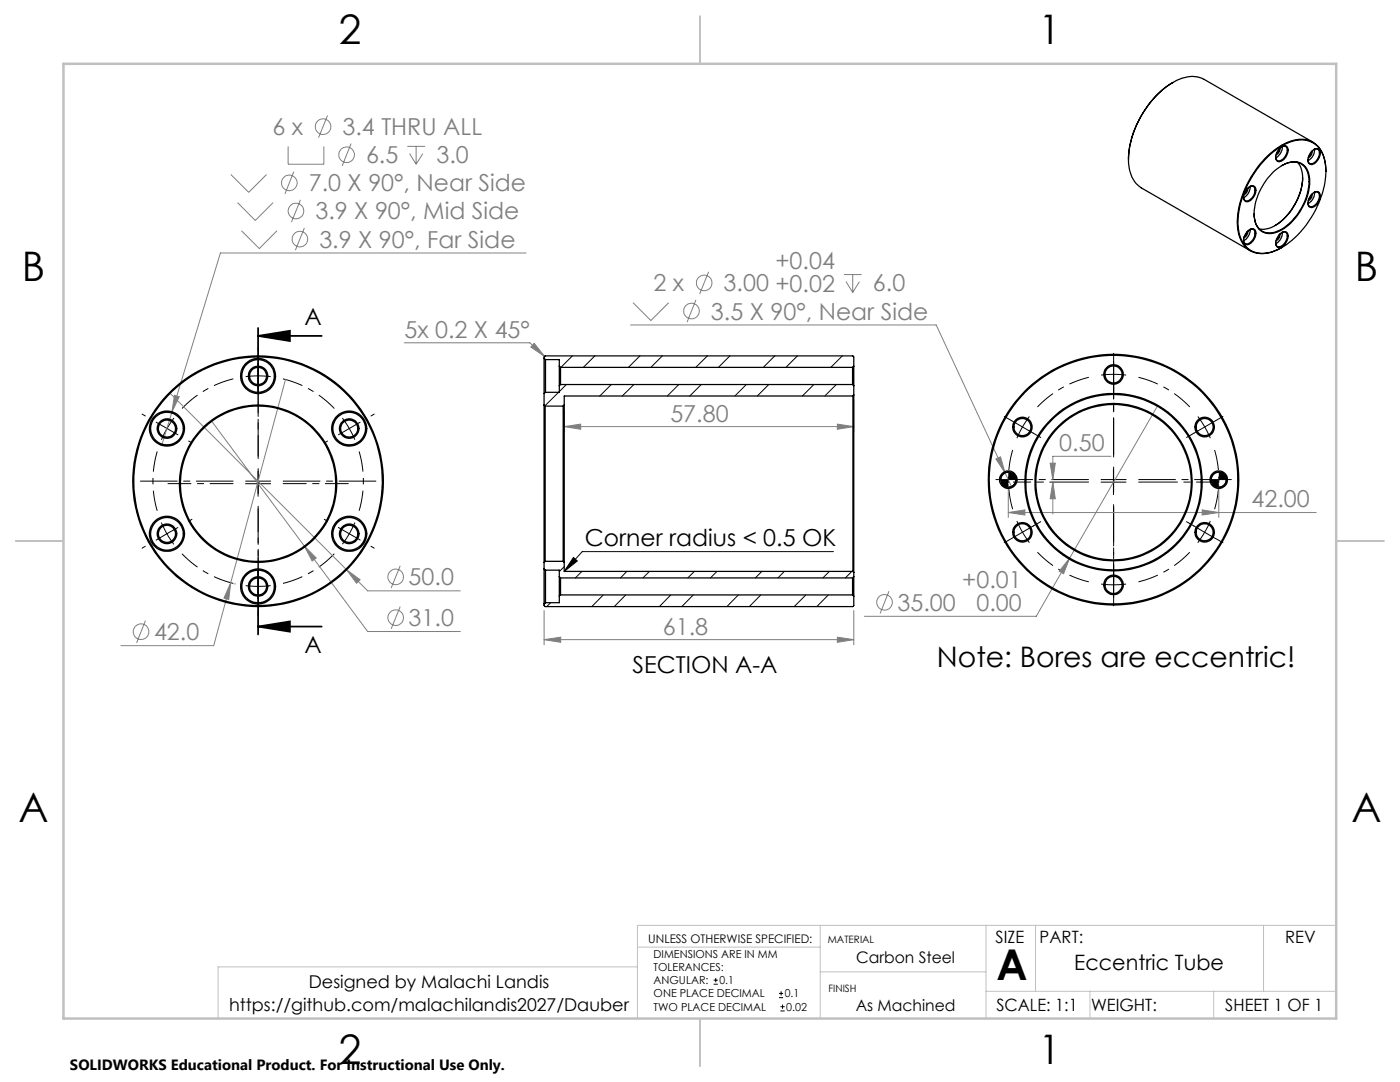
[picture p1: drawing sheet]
<svg xmlns="http://www.w3.org/2000/svg" width="279mm" height="216mm" viewBox="0 0 279 216" stroke-linecap="round" stroke-linejoin="round" font-family="sans-serif">
<g fill="none" stroke="#808080" stroke-width=".2">
<path d="M46.1 34.8l3.5 3.6 3.6-3.6M57.5 29.2v3.6h7.1v-3.6M58.6 34.3l-1.7 4.4M60 39.9l-1.8 4.4M65.4 23l-1.8 4.5M70.1 28.6l-1.8 4.5M81.3 29.2h3.5M81.7 30.7l1.3 2.1M83 29.2v3.6M84.4 30.7l-1.4 2.1M47.4 40.4l3.5 3.6 3.6-3.6M48.2 46l3.6 3.6 3.5-3.6"/>
<path d="M60.7 45.5l-1.8 4.4M105 50.5h-61l-11.7 38.4M138.9 59.8l-1.8 4.5M141.4 54.2l-1.8 4.5M168.4 54.8h3.5M168.8 56.2l1.4 2.1M170.2 54.8v3.5M171.5 56.2l-1.3 2.1M33.8 78.4l35.4 35.3M34.8 78.9l1 .3-1.5 3zM57 75.7l-11 40.6M80.7 68.4h25l3 2.7"/>
<path d="M106.6 68.5l2.1 2.6-2.8-1.8zM125.8 64.8h61l13.8 29.6M126.3 60.4l3.6 3.6 3.6-3.6M170.4 79.8v6.3M42.3 84.1l31.1 41.9h18.5M112.6 85.1l3.3-.5v1.1zM112.6 81.8v4.3M112.6 85.1h57.8M167.1 84.6l3.3 .5-3.3 .6zM198.8 91.6l.9-.4 .9 3.2zM200.6 94.4l1.3 2.7M201.2 96.7v6.6"/>
<path d="M209.6 92.4h1l-.5 3.3zM210.1 96.2l.5 3.3h-1zM210.1 96.2v6.4M221.7 91.1h-11.6v4.6M231 81.1l-17.5 30.3M243.2 96.7v6.6M46 116.3l-.4 3.3-.9-.3zM46 116.3l-3.3 12.5h-18.6M46.8 116.5h.2M60.7 109l2.4 2.3-.8 .6zM69.2 113.7l2.7 2-.7 .7zM69.2 113.7l4.2 4.2h18.5"/>
<path d="M79.9 112.9l-1.8 4.4M177.4 118l-1.8 4.4M201.2 102.3l3.3-.6v1.1zM201.2 102.3h61.5M213.5 111.4l-1.2 3.1-.9-.5zM213.5 111.4l-6.7 11.6h-34.3M239.9 101.7l3.3 .6-3.3 .5zM29 123.8l-1.7 4.5M79.9 121l-1.8 4.5M108.6 127.6l3.3-.5v1.1zM108.6 121.8v6.9M108.6 127.6h61.8"/>
<path d="M167.1 127.1l3.3 .5-3.3 .6zM170.4 121.8v6.9"/>
<circle cx="57.7" cy="36.5" r="1.56"/>
<circle cx="64.5" cy="25.3" r="1.56"/>
<circle cx="69.2" cy="30.9" r="1.56"/>
<circle cx="59.1" cy="42.1" r="1.56"/>
<circle cx="59.9" cy="47.7" r="1.56"/>
<circle cx="140.5" cy="56.5" r="1.56"/>
<circle cx="138" cy="62.1" r="1.56"/>
<circle cx="79" cy="115.1" r="1.56"/>
<circle cx="28.1" cy="126.1" r="1.56"/>
<circle cx="79" cy="123.3" r="1.55"/>
<circle cx="176.5" cy="120.2" r="1.55"/>
</g>
<g fill="none" stroke="#000" stroke-width=".2">
<path d="M49 96.5h5M51.5 94v5M201.2 94.2a1.44 1.44 0 0 0-1.5 1.5M202.7 95.7a1.56 1.56 0 0 1-1.5 1.5M219.7 96.2h5M222.2 93.7v5M243.2 94.2a1.44 1.44 0 0 0-1.5 1.5M244.7 95.7a1.49 1.49 0 0 1-1.5 1.5M32.2 104.3l1.1 2.2M33.3 106.5l1.4 2.1M33.3 106.5l-2.1 1.3M35.5 105.3l-2.2 1.2"/>
<path d="M114.4 111.2l.8 .7-2.6 2.1zM166.3 110.1h-50.1l-3.6 3.9M238.3 105l2.1 1.2M240.4 106.2l-1.4 2.1M240.4 106.2l2.2 1.3M241.5 104l-1.1 2.2M142.4 196.4h.9M142.4 195.6h.9M142.8 195.2v.8M155.5 199.1h.8M155.5 198.2h.8M155.9 197.8v.8"/>
<path d="M155.8 201.7h.8M155.8 200.9h.8M156.2 200.4v.9"/>
</g>
<g fill="none" stroke="#000" stroke-width=".2" stroke-dasharray="15.2 1.3 1.3 1.3" stroke-linecap="butt">
<path d="M51.5 75l-2.5 .2M51.5 75l2.5 .2M222.2 74.7l-2.4 .1M222.2 74.7l2.5 .1M33.3 85.5l-1.1 2.2M33.3 85.5l1.4-2.1M69.7 85.5l-1.4-2.1M69.7 85.5l1.1 2.2M204.1 85.2l-1.2 2.2M204.1 85.2l1.3-2.1M240.4 85.2l-1.3-2.1M240.4 85.2l1.2 2.2"/>
<path d="M51.5 117l2.5-.1M51.5 117l-2.5-.1M69.7 106.5l1.1-2.2M69.7 106.5l-1.4 2.1M204.1 106.2l1.3 2.1M204.1 106.2l-1.2-2.2M222.2 116.7l2.5-.2M222.2 116.7l-2.4-.2"/>
</g>
<path d="M46.6 75.6a21 21 0 0 0-10.3 5.9M217.3 75.3a21 21 0 0 0-10.3 5.9M31.4 90.1a21 21 0 0 0 0 11.8M66.7 81.5a21 21 0 0 0-10.2-5.9M202.1 89.8a21 21 0 0 0 0 11.8M237.4 81.2a21 21 0 0 0-10.2-5.9M36.3 110.5a21 21 0 0 0 10.3 5.9M56.5 116.4a21 21 0 0 0 10.2-5.9M71.7 101.9a21 21 0 0 0 0-11.8M207 110.2a21 21 0 0 0 10.3 5.9M227.2 116.1a21 21 0 0 0 10.2-5.9M242.4 101.6a21 21 0 0 0 0-11.8" fill="none" stroke="#000" stroke-width=".2" stroke-dasharray="15.2 1.3 1.3 1.3" stroke-dashoffset="11.1" stroke-linecap="butt"/>
<path d="M51.5 67h12.7M51.5 65.4v12.7M51.5 67l6.4-1v2.1zM51.5 113.9v12.7M51.5 125h12.7M51.5 125l6.4-1v2z" fill="none" stroke="#000" stroke-width=".35"/>
<path d="M46.5 96.5h-13M51.5 91.5v-13M56.5 96.5h13M51.5 101.5v13" fill="none" stroke="#000" stroke-width=".2" stroke-dasharray="15.2 1.3 1.3 1.3" stroke-dashoffset="10.6"/>
<g fill="none" stroke="#000" stroke-width=".2" stroke-dasharray="15.2 1.3 1.3 1.3">
<path d="M51.5 75v-2.5M51.5 75v2.5M51.5 70v-.7M222.2 74.7v-2.5M222.2 74.7v2.5M222.2 72.2v-1.7M222.2 77.2v1.7M29 83l-.6-.4M33.3 85.5l-2.1-1.2M33.3 85.5l2.2 1.3M37.7 88l.6 .4M51.5 96v-2.5"/>
<path d="M51.5 96h-2.5M51.5 96v2.5M51.5 96h2.5M51.5 80v.8M65.4 88l-.7 .4M69.7 85.5l2.2-1.2M69.7 85.5l-2.2 1.3M74 83l.7-.4M201.9 83.9l-1.5-.8M204.1 85.2l-2.2-1.3M204.1 85.2l2.1 1.2M206.2 86.4l1.5 .9"/>
<path d="M222.2 95.7v-2.5M222.2 95.7h-2.5M222.2 95.7v2.5M222.2 95.7h2.5M238.3 86.4l-1.5 .9M240.4 85.2l2.2-1.3M240.4 85.2l-2.1 1.2M242.6 83.9l1.5-.8M29 109l-.6 .4M37.7 104l.6-.4M51.5 117v2.5M51.5 117v-2.5"/>
<path d="M51.5 112v-.7M65.4 104l-.7-.4M69.7 106.5l2.2 1.3M69.7 106.5l-2.2-1.2M74 109l.7 .4M201.9 107.4l-1.5 .9M204.1 106.2l-2.2 1.2M204.1 106.2l2.1-1.3M206.2 104.9l1.5-.8M222.2 116.7v2.5M222.2 116.7v-2.5M222.2 119.2v1.7"/>
<path d="M222.2 114.2v-1.7M238.3 104.9l-1.5-.8M242.6 107.4l1.5 .9M51.5 122v.8"/>
</g>
<path d="M46.5 96h-18.5M51.5 91v-18.5M56.5 96h18.5M217.2 95.7h-18.5M222.2 90.7v-18.5M227.2 95.7h18.5M51.5 101v18.5M222.2 100.7v18.5" fill="none" stroke="#000" stroke-width=".2" stroke-dasharray="15.2 1.3 1.3 1.3" stroke-dashoffset="7.9"/>
<path d="M217.2 96.2h-15M222.2 91.2v-15M227.2 96.2h15M222.2 101.2v15" fill="none" stroke="#000" stroke-width=".2" stroke-dasharray="15.2 1.3 1.3 1.3" stroke-dashoffset="7.5"/>
<path d="M127.2 189h36.5M127.2 192.9h-83.7v10.3M163.7 184.6v18.6M163.7 193.9h33.1M196.8 184.6v18.6M196.8 197.8h69.9M206.7 184.6v13.2M217.5 197.8v5.4M242.2 197.8v5.4M252.2 184.6v13.2M266.7 184.6h-139.5v18.6" fill="none" stroke="#c0c0c0" stroke-width=".2"/>
<path d="M139.7 3.2v9.5M3.1 107.9h9.6M266.7 107.9h9.5M139.7 203.2v9.6" fill="none" stroke="#c0c0c0" stroke-width=".25"/>
<path d="M12.7 12.7h254v190.5h-254z" fill="none" stroke="#c0c0c0" stroke-width=".5"/>
<g fill="#000">
<path d="M51.5 67l6.4-1v2.1zM51.5 125l6.4-1v2z"/>
<path d="M241.7 95.7a1.56 1.56 0 0 0 1.5 1.5v-1.5zM243.2 94.2v1.5h1.5a1.44 1.44 0 0 0-1.5-1.5zM199.7 95.7a1.49 1.49 0 0 0 1.5 1.5v-1.5zM201.2 94.2v1.5h1.5a1.5 1.5 0 0 0-1.5-1.5zM114.4 111.2l.8 .7-2.6 2.1z"/>
</g>
<path d="M34.8 78.9l-.5 3.3 1.5-3zM60.7 109l1.6 2.9 .8-.6zM69.2 113.7l2 2.7 .7-.7zM46 116.3l-1.3 3 .9 .3zM210.1 96.2l.5 3.3h-1zM209.6 92.4h1l-.5 3.3zM198.8 91.6l1.8 2.8-.9-3.2zM213.5 111.4l-2.1 2.6 .9 .5zM201.2 102.3l3.3-.6v1.1zM239.9 101.7l3.3 .6-3.3 .5zM112.6 85.1l3.3-.5v1.1zM167.1 84.6l3.3 .5-3.3 .6zM108.6 127.6l3.3-.5v1.1zM167.1 127.1l3.3 .5-3.3 .6zM106.6 68.5l2.1 2.6-2.8-1.8z" fill="#808080"/>
<g fill="none" stroke="#000" stroke-width=".25">
<path d="M234.1 16.5a19.3 19.3 0 0 0-8.9 15.3M248.8 37.7l-.2 .7-.3 .3M249 37.6a.85 .85 0 0 1 .9-.5 .85 .85 0 0 1 .7 .6 2.33 2.33 0 0 1-1.9 2.6 1.26 1.26 0 0 1-.2-2zM249 37.5v.1a1.51 1.51 0 0 1-.8 1.3M249.3 37.3a.78 .78 0 0 1 1 .1 .78 .78 0 0 1 .1 .9 1.98 1.98 0 0 1-1.7 1.8l-.3-.2-.2-.6M249.5 37.2v.2a2.47 2.47 0 0 1-1.3 2.1M252.3 32a11.2 11.2 0 0 1 7.4-4.1 4.7 4.7 0 0 1 4.7 4.4 17.3 17.3 0 0 1-3.7 12.6 13.1 13.1 0 0 1-8.1 5.6 4.8 4.8 0 0 1-5.4-4.6 16.9 16.9 0 0 1 3.2-11.5zM254.1 34.4l.3-.4a5.1 5.1 0 0 1 5-1.5 3.8 3.8 0 0 1 2 3.9 11.8 11.8 0 0 1-6.6 10 3.1 3.1 0 0 1-4.4-2.8 11.7 11.7 0 0 1 3.7-9.2zM255.3 29.7l-.1 .4-.5 .6M255.4 29.6a.89 .89 0 0 1 .8-.6 .89 .89 0 0 1 .8 .6 2.3 2.3 0 0 1-1.9 2.6 1.26 1.26 0 0 1-.2-1.9zM255.4 29.5a1.48 1.48 0 0 1-.7 1.4M255.8 33.1a3.4 3.4 0 0 1 4.7 .4 7.7 7.7 0 0 1-.4 7.2 10.2 10.2 0 0 1-6 5.7 2.96 2.96 0 0 1-3.7-2.9l-.1-.9"/>
<path d="M255.8 29.3a.76 .76 0 0 1 1 .1 .76 .76 0 0 1 .1 .9 1.75 1.75 0 0 1-2 1.7l-.3-.7M255.9 29.2a2.37 2.37 0 0 1-1.3 2.3M258.9 32.4a4.3 4.3 0 0 1 1.1 3.1M260 35.5a11.5 11.5 0 0 1-6.8 10.1l-1 .2-.9-.2M260 35.5a12.3 12.3 0 0 1-5.5 9.5M261.7 30.3l-.2 .5-.3 .5M261.7 38.8l-.2 .6-.3 .4M261.9 30.1a1.33 1.33 0 0 1-.8 1.4M261.9 38.7a1.33 1.33 0 0 1-.8 1.3M262 28.4l-21.7-12.6a6.2 6.2 0 0 0-6.2 .7 19.2 19.2 0 0 0-8.9 16.3 6 6 0 0 0 2.6 4.7l21.7 12.5M262 30a.87 .87 0 0 1 1.2-.2 .87 .87 0 0 1 .3 1.1l-.3 .7a1.5 1.5 0 0 1-1.9 1.1 2.04 2.04 0 0 1 .7-2.7zM262 38.6a.87 .87 0 0 1 1.2-.3 .87 .87 0 0 1 .3 1.2l-.3 .7a1.51 1.51 0 0 1-1.9 1.1 2.04 2.04 0 0 1 .7-2.7z"/>
<path d="M262.2 29.8a.73 .73 0 0 1 .9 .1 .73 .73 0 0 1 .2 .8l-.2 .7a1.56 1.56 0 0 1-1.8 1.2l-.3-.7M262.2 38.4a.73 .73 0 0 1 .9 0 .73 .73 0 0 1 .2 .9l-.2 .6a1.56 1.56 0 0 1-1.8 1.2l-.3-.6M262.3 29.8a2.34 2.34 0 0 1-1.2 2.2M262.3 38.3a2.34 2.34 0 0 1-1.2 2.3M264.6 34.2a6.4 6.4 0 0 0-2.7-5.9 6.7 6.7 0 0 0-6.6 1 19.4 19.4 0 0 0-8.4 15.5 5.7 5.7 0 0 0 3.5 5.6 6.8 6.8 0 0 0 5.4-1M248.8 46.3a1.07 1.07 0 0 1 1.7-.4 2.22 2.22 0 0 1-1.8 2.9 1.26 1.26 0 0 1-.2-1.9zM248.8 46.3l-.2 .7-.3 .2M249 46.1v.1a1.51 1.51 0 0 1-.8 1.3M249.3 45.8a.78 .78 0 0 1 1 .1 .78 .78 0 0 1 .1 1 1.98 1.98 0 0 1-1.7 1.7l-.3-.1-.2-.6M249.5 45.8v.2a2.47 2.47 0 0 1-1.3 2M255.3 46.8l-.1 .4-.5 .6M255.4 46.7a.89 .89 0 0 1 .8-.5 .89 .89 0 0 1 .8 .5 2.3 2.3 0 0 1-1.9 2.7 1.23 1.23 0 0 1-.2-1.9z"/>
<path d="M255.4 46.7a1.48 1.48 0 0 1-.7 1.3M255.8 46.4a.76 .76 0 0 1 1 .1 .76 .76 0 0 1 .1 1 1.75 1.75 0 0 1-2 1.6l-.3-.6M255.9 46.4a2.37 2.37 0 0 1-1.3 2.2M108.6 71.5v7M108.6 71.5v-.3l.2-.2h61.4l.2 .2v1.9M108.6 78.5v2.3M108.6 71.5l.3 .3M108.9 71.8v6.5M108.9 71.8h2.7v1.3M108.9 78.3l-.3 .2M111.6 73.1v3.9M111.6 77v1.3h-2.7"/>
<path d="M111.6 73.1l.3 .2M111.9 73.3v3.4M111.9 76.7l-.3 .3M111.9 76.7h58.2M111.9 73.3h58.2M170.1 73.3v3.4M170.1 76.7l.3 .3M170.2 79v35M170.2 79h-57.6v1.8M170.4 73.1v3.9M170.4 78.8v35.4M170.4 77v1.8"/>
<path d="M170.4 73.1l-.3 .2M170.4 78.8l-.2 .2M108.6 80.8v31.4M108.6 80.8l.2 .2M108.8 81v31M108.8 81h3.6M112.4 81v31M112.6 80.8v31.4M112.6 80.8l-.2 .2M108.6 113.5v7M108.6 112.2v1.3M108.6 113.5l.3 .3"/>
<path d="M108.8 112l-.2 .2M108.8 112h3.6M108.9 113.8v6.5M108.9 113.8h2.7v1.3M111.6 115.1v3.9M111.6 119v1.3h-2.7M111.6 115.1l.3 .2M111.9 115.3v3.4M111.9 118.7l-.3 .3M111.9 118.7h58.2M111.9 115.3h58.2M112.4 112l.2 .2"/>
<path d="M112.6 112.2v1.8h57.6M170.1 115.3v3.4M170.1 118.7l.3 .3M170.2 114l.2 .2M170.4 115.1v3.9M170.4 119v1.8l-.2 .2h-61.4l-.2-.2v-.3M170.4 114.2v.9M170.4 115.1l-.3 .2M108.9 120.3l-.3 .2"/>
<circle cx="51.5" cy="75" r="3.5"/>
<circle cx="51.5" cy="75" r="1.71"/>
<circle cx="51.5" cy="75" r="1.95"/>
<circle cx="51.5" cy="75" r="3.2"/>
<circle cx="222.2" cy="74.7" r="1.71"/>
<circle cx="222.2" cy="74.7" r="1.96"/>
<circle cx="33.3" cy="85.5" r="3.3"/>
<circle cx="33.3" cy="85.5" r="3.5"/>
<circle cx="33.3" cy="85.5" r="1.95"/>
<circle cx="33.3" cy="85.5" r="1.7"/>
<circle cx="51.5" cy="96.5" r="15.5"/>
<circle cx="51.5" cy="96.5" r="15.7"/>
<circle cx="51.5" cy="96" r="24.8"/>
<circle cx="51.5" cy="96" r="25"/>
<circle cx="69.7" cy="85.5" r="3.3"/>
<circle cx="69.7" cy="85.5" r="3.5"/>
<circle cx="69.7" cy="85.5" r="1.95"/>
<circle cx="69.7" cy="85.5" r="1.7"/>
<circle cx="201.2" cy="95.7" r="1.51"/>
<circle cx="201.2" cy="95.7" r="1.75"/>
<circle cx="204.1" cy="85.2" r="1.7"/>
<circle cx="204.1" cy="85.2" r="1.95"/>
<circle cx="222.2" cy="96.2" r="15.5"/>
<circle cx="222.2" cy="96.2" r="17.5"/>
<circle cx="222.2" cy="96.2" r="17.7"/>
<circle cx="222.2" cy="96.2" r="15.7"/>
<circle cx="222.2" cy="95.7" r="24.8"/>
<circle cx="222.2" cy="95.7" r="25"/>
<circle cx="240.4" cy="85.2" r="1.7"/>
<circle cx="240.4" cy="85.2" r="1.95"/>
<circle cx="243.2" cy="95.7" r="1.51"/>
<circle cx="243.2" cy="95.7" r="1.75"/>
<circle cx="33.3" cy="106.5" r="3.5"/>
<circle cx="33.3" cy="106.5" r="1.96"/>
<circle cx="33.3" cy="106.5" r="1.71"/>
<circle cx="33.3" cy="106.5" r="3.3"/>
<circle cx="51.5" cy="117" r="3.3"/>
<circle cx="51.5" cy="117" r="3.5"/>
<circle cx="51.5" cy="117" r="1.7"/>
<circle cx="51.5" cy="117" r="1.94"/>
<circle cx="69.7" cy="106.5" r="3.5"/>
<circle cx="69.7" cy="106.5" r="1.96"/>
<circle cx="69.7" cy="106.5" r="1.71"/>
<circle cx="69.7" cy="106.5" r="3.3"/>
<circle cx="204.1" cy="106.2" r="1.7"/>
<circle cx="204.1" cy="106.2" r="1.95"/>
<circle cx="222.2" cy="116.7" r="1.7"/>
<circle cx="222.2" cy="116.7" r="1.95"/>
<circle cx="240.4" cy="106.2" r="1.7"/>
<circle cx="240.4" cy="106.2" r="1.95"/>
</g>
<g fill="none" stroke="#000" stroke-width=".2">
<path d="M111.5 78.3l-2.7 2.7M113 76.7l-1.4 1.4M114.2 71l-2.3 2.3M118.7 71l-2.3 2.3M122 76.7l-2.3 2.3M126.5 76.7l-2.3 2.3M127.7 71l-2.3 2.3M132.2 71l-2.3 2.3M135.5 76.7l-2.3 2.3M139.9 76.7l-2.2 2.3M141.2 71l-2.3 2.3M145.7 71l-2.3 2.3"/>
<path d="M148.9 76.7l-2.3 2.3M153.4 76.7l-2.3 2.3M154.6 71l-2.3 2.3M159.1 71l-2.3 2.3M162.4 76.7l-2.3 2.3M166.9 76.7l-2.3 2.3M168.1 71l-2.3 2.3M112.6 113.1l-1 1M116.1 114l-1.3 1.3M120.4 118.7l-2.3 2.3M124.9 118.7l-2.3 2.3M125.1 114l-1.3 1.3"/>
<path d="M129.6 114l-1.3 1.3M133.9 118.7l-2.3 2.3M138.4 118.7l-2.3 2.3M138.6 114l-1.3 1.3M143.1 114l-1.3 1.3M147.4 118.7l-2.3 2.3M151.8 118.7l-2.3 2.3M152 114l-1.3 1.3M156.5 114l-1.2 1.3M160.8 118.7l-2.3 2.3M165.3 118.7l-2.3 2.3M165.5 114l-1.3 1.3"/>
<path d="M170 114l-1.3 1.3M109.9 120.3l-.8 .7"/>
</g>
<text font-size="8.5" x="198.9" y="195.5">A</text>
<g font-size="8.1">
<text x="67.6" y="8.9">2</text>
<text x="207.3" y="8.9">1</text>
<text x="4.4" y="56.2">B</text>
<text x="270.4" y="56.2">B</text>
<text x="3.7" y="164.1">A</text>
<text x="269.7" y="164.1">A</text>
<text x="67.6" y="212.4">2</text>
<text x="207.3" y="212.4">1</text>
</g>
<text font-size="5.6" x="187" y="133.1">Note: Bores are eccentric!</text>
<g font-size="4.7" fill="#808080">
<text x="54.4" y="27">6 x</text>
<text x="68.4" y="27">3.4 THRU ALL</text>
<text x="73" y="32.6">6.5</text>
<text x="87.1" y="32.6">3.0</text>
<text x="61.6" y="38.2">7.0 X 90°, Near Side</text>
<text x="62.9" y="43.8">3.9 X 90°, Mid Side</text>
<text x="63.7" y="49.4">3.9 X 90°, Far Side</text>
<text x="154.8" y="53.7">+0.04</text>
<text x="130.4" y="58.1">2 x</text>
<text x="144.4" y="58.1">3.00 +0.02</text>
<text x="174.2" y="58.1">6.0</text>
<text x="141.9" y="63.8">3.5 X 90°, Near Side</text>
<text x="80.7" y="67.4">5x 0.2 X 45°</text>
<text x="133.8" y="84.1">57.80</text>
<text x="211.4" y="90">0.50</text>
<text x="249.8" y="101.2">42.00</text>
<text x="81.6" y="116.8">50.0</text>
<text x="192" y="117.4">+0.01</text>
<text x="81.6" y="124.9">31.0</text>
<text x="179.1" y="121.9">35.00</text>
<text x="194.9" y="121.9">0.00</text>
<text x="30.7" y="127.7">42.0</text>
<text x="132.3" y="126.6">61.8</text>
</g>
<g font-size="4.7">
<text x="60.7" y="64.9">A</text>
<text x="116.7" y="109">Corner radius &lt; 0.5 OK</text>
<text x="60.7" y="130.3">A</text>
<text x="126.3" y="134.2">SECTION A-A</text>
</g>
<text font-size="4.2" x="214.4" y="193.5">Eccentric Tube</text>
<g font-size="3.5">
<text x="61.6" y="197.1">Designed by Malachi Landis</text>
<text x="45.7" y="201.7">https://github.com/malachilandis2027/Dauber</text>
</g>
<g font-size="3.4">
<text x="198.7" y="188.1">SIZE</text>
<text x="207.5" y="188.1">PART:</text>
<text x="256.5" y="188.2">REV</text>
<text x="198.8" y="201.7">SCALE: 1:1</text>
<text x="217.7" y="201.8">WEIGHT:</text>
<text x="244.5" y="201.7">SHEET 1 OF 1</text>
</g>
<g font-size="3.2">
<text x="170.9" y="192.2">Carbon Steel</text>
<text x="170.8" y="201.7">As Machined</text>
</g>
<text font-size="3" x="14" y="213.5">SOLIDWORKS Educational Product. For Instructional Use Only.</text>
<text font-size="2.4" x="129.4" y="188.1">UNLESS OTHERWISE SPECIFIED:</text>
<g font-size="2.2">
<text x="130.4" y="191.1">DIMENSIONS ARE IN MM</text>
<text x="130.4" y="193.7">TOLERANCES:</text>
<text x="130.4" y="196.4">ANGULAR:</text>
<text x="143.6" y="196.4">0.1</text>
<text x="130.4" y="199">ONE PLACE DECIMAL</text>
<text x="130.4" y="201.7">TWO PLACE DECIMAL</text>
<text x="156.6" y="199">0.1</text>
<text x="156.9" y="201.7">0.02</text>
</g>
<g font-size="2">
<text x="165.2" y="188.1">MATERIAL</text>
<text x="165.4" y="197.9">FINISH</text>
</g>
</svg>
